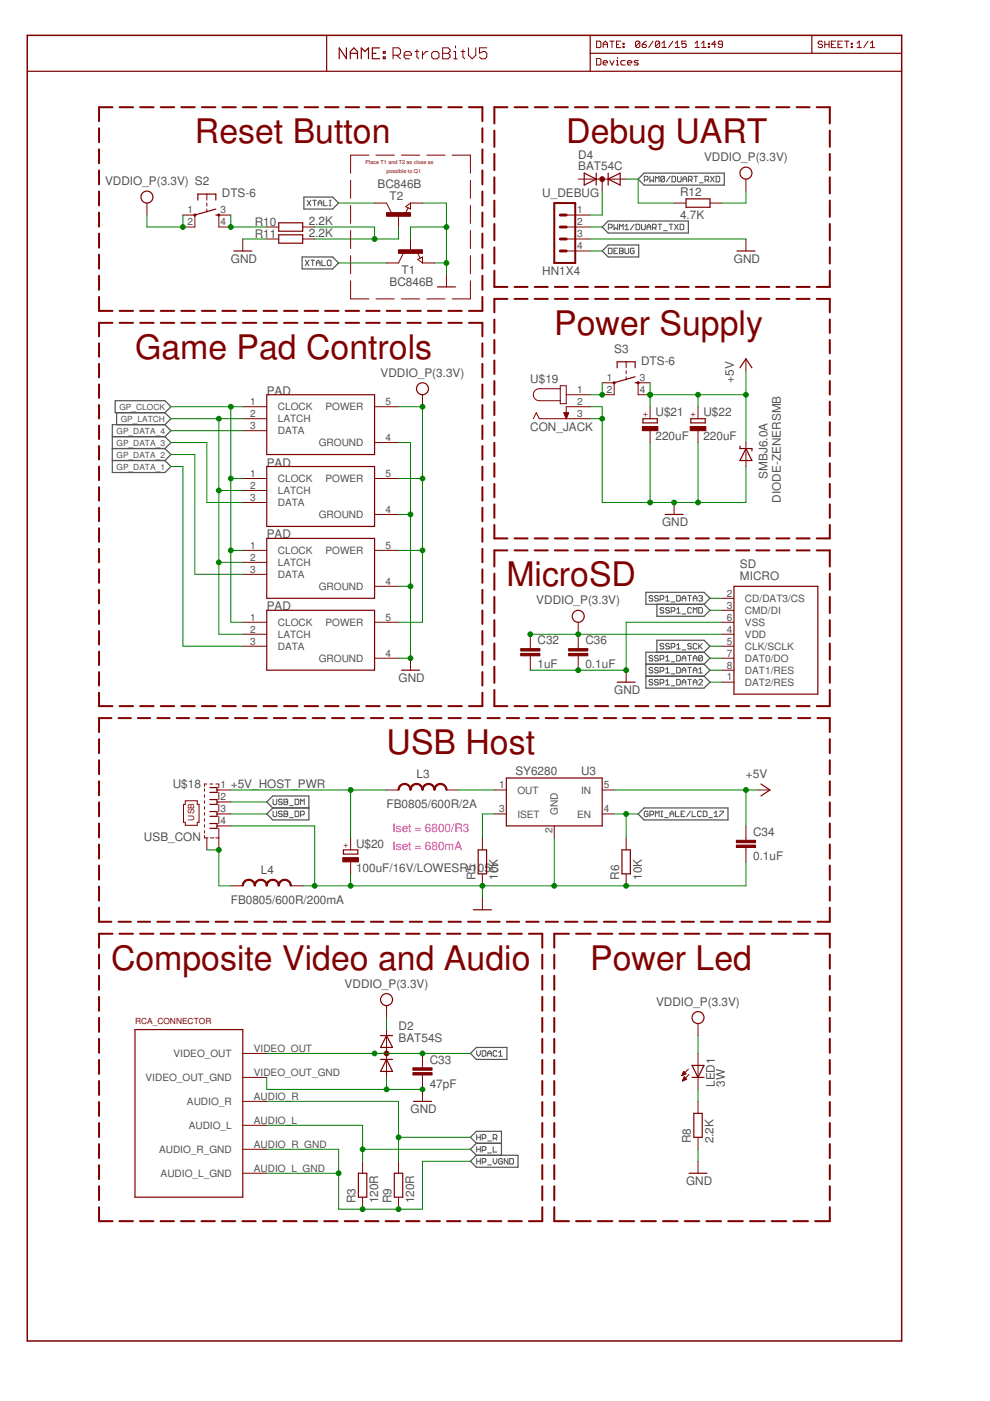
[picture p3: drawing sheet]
<svg xmlns="http://www.w3.org/2000/svg" width="210mm" height="297mm" viewBox="0 0 210 297" stroke-linecap="round" stroke-linejoin="round" font-family="sans-serif">
<g fill="none" stroke="#505050" stroke-width=".25">
<path d="M135.3 38l1.3-1.3h17v2.5h-17zM64.1 54.5h6.4l1.3 1.3-1.3 1.2h-6.4zM64.4 41.8h6.1l1.3 1.3-1.3 1.2h-6.1zM127.7 53.2l1.2-1.3h6.5v2.6h-6.5zM127.7 48.1l1.2-1.2h17v2.5h-17zM23.8 97.6h11.2M23.8 95.1h11.2M23.8 92.6h11.2M24.4 85h10.6l1.2 1.2-1.2 1.3h-10.6zM24.7 87.5v2.5M35 90h-11.2v10.2h11.2l1.2-1.3-1.2-1.3M35 95.1l1.2 1.3-1.2 1.2"/>
<path d="M35 92.6l1.2 1.2-1.2 1.3M35 90l1.2 1.3-1.2 1.3M35 87.5l1.2 1.3-1.2 1.2M136.9 125.6h12.4l1.2 1.3-1.2 1.2h-12.4zM139.3 128.1v2.6h10l1.2-1.3-1.2-1.3M139.3 138.3v-2.6h10l1.2 1.3-1.2 1.3M149.3 138.3h-12.4v7.6h12.4l1.2-1.3-1.2-1.2M149.3 138.3l1.2 1.3-1.2 1.2M136.9 143.4h12.4M136.9 140.8h12.4M149.3 140.8l1.2 1.3-1.2 1.3M56.6 170l1.2-1.2h7.7v5h-7.7l-1.2-1.2 1.2-1.3z"/>
<path d="M57.8 171.3h7.7M136.6 171.3h17.7v2.5h-17.7l-1.3-1.2zM99.7 223.4l1.3-1.3h6.5v2.5h-6.5zM99.7 246.2l1.3-1.3h8.8v2.6h-8.8zM101 242.4l-1.3-1.3 1.3-1.2h5.3v5M101 242.4h5.3M101 242.4l-1.3 1.3 1.3 1.2"/>
</g>
<g fill="none" stroke="#505050" stroke-width=".21">
<path d="M136.6 38.2h.6l.2-.2v-.4l-.2-.2h-.6v1.2M137.8 37.4v1.2l.4-.4 .4 .4v-1.2M139 38.6v-1.2l.3 .4 .4-.4v1.2M140.9 37.6l-.2-.2h-.4l-.2 .2v.8M140.9 37.6v.8l-.2 .2h-.4l-.2-.2M140.9 37.6l-.8 .8M142.1 37.4l-.8 1.2M142.5 37.4h.5l.2 .2v.8l-.2 .2h-.5zM143.6 37.4v1l.2 .2h.4l.2-.2v-1M144.8 38.6v-.8l.4-.4 .4 .4v.8M144.8 38h.8M146 38.2h.6l.1-.2v-.4l-.1-.2h-.6v1.2"/>
<path d="M146.4 38.2l.3 .4M147.2 37.4h.7M147.5 37.4v1.2M148.3 38.8h.8M149.5 38.2h.6l.2-.2v-.4l-.2-.2h-.6v1.2M149.9 38.2l.4 .4M150.6 37.4l.8 1.2M151.4 37.4l-.8 1.2M151.8 37.4h.6l.2 .2v.8l-.2 .2h-.6zM64.7 55.2l.8 1.1M65.1 42.5l.8 1.1M65.5 55.2l-.8 1.1"/>
<path d="M65.9 42.5l-.8 1.1M65.9 55.2h.8M66.3 42.5h.8M66.3 55.2v1.1M66.7 42.5v1.1M67.1 56.3v-.7l.4-.4 .4 .4v.7M67.1 55.8h.8M67.5 43.6v-.7l.4-.4 .3 .4v.7M67.5 43.1h.7M68.2 55.2v1.1h.8M68.6 42.5v1.1h.8M69.4 55.4l.2-.2h.4l.2 .2v.7l-.2 .2h-.4l-.2-.2z"/>
<path d="M69.8 42.5h.4M69.8 43.6h.4M70 42.5v1.1M129 48.3h.6l.2-.2v-.4l-.2-.2h-.6v1.2M129 52.6h.6l.2 .2v.8l-.2 .2h-.6zM130.2 47.5v1.2l.4-.4 .4 .4v-1.2M130.2 53.2h.4M131 52.6h-.8v1.2h.8M131.3 52.6h.6l.2 .2-.2 .4 .2 .4-.2 .2h-.6zM131.3 53.2h.6M131.3 48.7v-1.2l.4 .4 .4-.4v1.2M132.5 52.6v1l.2 .2h.4l.2-.2v-1"/>
<path d="M132.5 47.9l.4-.4v1.2M132.5 48.7h.8M134.5 52.8l-.2-.2h-.4l-.2 .2v.8l.2 .2h.4l.2-.2v-.4h-.4M134.5 47.5l-.8 1.2M134.9 47.5h.5l.2 .2v.8l-.2 .2h-.5zM136 47.5v1l.2 .2h.4l.2-.2v-1M137.2 48.7v-.8l.4-.4 .4 .4v.8M137.2 48.1h.8M138.3 48.3h.6l.2-.2v-.4l-.2-.2h-.6v1.2M138.7 48.3l.4 .4M139.5 47.5h.8M139.9 47.5v1.2"/>
<path d="M140.7 48.9h.8M141.9 47.5h.7M142.3 47.5v1.2M143 47.5l.8 1.2M143.8 47.5l-.8 1.2M144.2 47.5h.6l.2 .2v.8l-.2 .2h-.6zM138.4 126.5l-.2-.2h-.4l-.2 .4 .2 .2h.4l.2 .4-.2 .1h-.4l-.2-.1M138.4 139.2l-.2-.2h-.4l-.2 .4 .2 .2h.4l.2 .4-.2 .1h-.4l-.2-.1M139.6 126.5l-.2-.2h-.4l-.2 .4 .2 .2h.4l.2 .4-.2 .1h-.4l-.2-.1M139.6 139.2l-.2-.2h-.4l-.2 .4 .2 .2h.4l.2 .4-.2 .1h-.4l-.2-.1M140 127h.5l.2-.1v-.4l-.2-.2h-.5v1.1M140 139.7h.5l.2-.1v-.4l-.2-.2h-.5v1.1"/>
<path d="M140.7 129l-.2-.2h-.3l-.2 .2 .2 .4h.3l.2 .2-.2 .4h-.3l-.2-.2M140.7 136.6l-.2-.2h-.3l-.2 .2 .2 .4h.3l.2 .2-.2 .4h-.3l-.2-.2M141.1 126.7l.4-.4v1.1M141.1 139.4l.4-.4v1.1M141.1 127.4h.8M141.9 129l-.2-.2h-.4l-.2 .4 .2 .2h.4l.2 .4-.2 .2h-.4l-.2-.2M141.9 136.6l-.2-.2h-.4l-.2 .4 .2 .2h.4l.2 .4-.2 .2h-.4l-.2-.2M142.3 129.6h.6l.2-.2v-.4l-.2-.2h-.6v1.2M142.3 137.2h.6l.2-.2v-.4l-.2-.2h-.6v1.2M142.3 127.6h.8M143.5 126.3h.6l.2 .2v.8l-.2 .1h-.6zM143.5 139h.6l.2 .2v.8l-.2 .1h-.6z"/>
<path d="M143.5 130h.8M143.5 129.2l.4-.4v1.2M143.5 136.8l.4-.4v1.2M143.5 137.6h.8M144.6 127.4v-.7l.4-.4 .4 .4v.7M144.6 139.6h.8M144.6 130.2h.8M144.6 137.8h.8M144.6 126.9h.8M145.8 139h.8M145.8 126.3h.8M146.2 126.3v1.1"/>
<path d="M146.2 139v1.1M146.6 136.6l-.2-.2h-.4l-.2 .2 .2 .4h.4l.2 .2-.2 .4h-.4l-.2-.2M146.6 129l-.2-.2h-.4l-.2 .2v.8l.2 .2h.4l.2-.2M147 127.4v-.7l.4-.4 .4 .4v.7M147 130v-1.2l.4 .4 .4-.4v1.2M147 139.6h.8M147 126.9h.8M147.8 136.6l-.2-.2h-.4l-.2 .2v.8l.2 .2h.4l.2-.2M148.1 126.5l.2-.2h.4l.2 .2-.2 .4M148.1 128.8h.6l.2 .2v.8l-.2 .2h-.6zM148.1 136.4v1.2M148.3 137l.6 .6"/>
<path d="M148.5 126.9h.2M148.7 126.9l.2 .1-.2 .4h-.4l-.2-.1M148.9 139.2v.8l-.2 .1h-.4l-.2-.1M148.9 139.2l-.2-.2h-.4l-.2 .2v.8M148.9 139.2l-.8 .8M148.9 136.4l-.8 .8M138.4 144.3l-.2-.3h-.4l-.2 .3 .2 .3h.4l.2 .2-.2 .4h-.4l-.2-.2M138.4 141.7l-.2-.2h-.4l-.2 .4 .2 .2h.4l.2 .4-.2 .2h-.4l-.2-.2M139.6 144.3l-.2-.3h-.4l-.2 .3 .2 .3h.4l.2 .2-.2 .4h-.4l-.2-.2M139.6 141.7l-.2-.2h-.4l-.2 .4 .2 .2h.4l.2 .4-.2 .2h-.4l-.2-.2M140 144.8h.5l.2-.2v-.3l-.2-.3h-.5v1.2M140 142.3h.5l.2-.2v-.4l-.2-.2h-.5v1.2"/>
<path d="M141.1 145.2h.8M141.1 144.4l.4-.4v1.2M141.1 141.9l.4-.4v1.2M141.1 142.7h.8M141.1 140.1h.8M142.3 145.4h.8M142.3 142.9h.8M142.3 140.3h.8M143.5 144h.6l.2 .3v.7l-.2 .2h-.6zM143.5 141.5h.6l.2 .2v.8l-.2 .2h-.6zM144.6 144.6h.8M144.6 140.1v-.7l.4-.4 .4 .4v.7"/>
<path d="M144.6 142.7v-.8l.4-.4 .4 .4v.8M144.6 145.2v-.8l.4-.4 .4 .4v.8M144.6 142.1h.8M145.8 144h.8M145.8 141.5h.8M146.2 141.5v1.2M146.2 144v1.2M147 144.6h.8M147 140.1v-.7l.4-.4 .4 .4v.7M147 142.7v-.8l.4-.4 .4 .4v.8M147 145.2v-.8l.4-.4 .4 .4v.8M147 142.1h.8"/>
<path d="M148.1 144.3l.2-.3h.4l.2 .3v.1l-.8 .8h.8M148.1 142.7h.8M148.1 141.9l.4-.4v1.2M57.9 169.4v1l.2 .2h.4l.2-.2v-1M57.9 172v1l.2 .1h.4l.2-.1v-1M59.8 172.2l-.2-.2h-.4l-.1 .2v.2l.1 .2h.4l.2 .4-.2 .1h-.4l-.1-.1M59.8 169.6l-.2-.2h-.4l-.1 .2v.2l.1 .2h.4l.2 .4-.2 .2h-.4l-.1-.2M60.2 172h.6l.2 .2-.2 .4 .2 .4-.2 .1h-.6zM60.2 172.6h.6M60.2 169.4h.6l.2 .2-.2 .4 .2 .4-.2 .2h-.6zM60.2 170h.6M61.4 173.4h.8"/>
<path d="M61.4 170.8h.8M62.6 172h.5l.3 .2v.8l-.3 .1h-.5zM62.6 169.4h.5l.3 .2v.8l-.3 .2h-.5zM63.7 172.8h.6l.2-.2v-.4l-.2-.2h-.6v1.1M63.7 170.6v-1.2l.4 .4 .4-.4v1.2M137.4 172.2l-.2-.2h-.4l-.2 .2v.8l.2 .1h.4l.2-.1v-.4h-.4M137.8 172.8h.6l.2-.2v-.4l-.2-.2h-.6v1.1M139 173.1v-1.1l.3 .4 .4-.4v1.1M140.1 173.1h.4M140.1 172h.4M140.3 172v1.1M140.9 173.4h.8"/>
<path d="M142.1 172.6h.8M142.1 173.1v-.7l.4-.4 .4 .4v.7M143.2 172v1.1h.8M144.4 172.6h.4M145.2 172h-.8v1.1h.8M146.4 172l-.8 1.1M146.7 172v1.1h.8M148.7 172.2l-.2-.2h-.4l-.2 .2v.8l.2 .1h.4l.2-.1M149.1 172h.6l.2 .2v.8l-.2 .1h-.6zM150.3 173.4h.7M151.4 173.1h.8M151.4 172.4l.4-.4v1.1"/>
<path d="M152.6 172h.8v.2l-.8 .8v.1M101.1 222.8v.8l.4 .3 .3-.3v-.8M102.2 222.8h.6l.2 .2v.8l-.2 .1h-.6zM103.4 223.9v-.7l.4-.4 .4 .4v.7M103.4 223.4h.8M105.3 223l-.1-.2h-.4l-.2 .2v.8l.2 .1h.4l.1-.1M105.7 223.9h.8M105.7 223.2l.4-.4v1.1M101.1 240.6v1.1M101.1 243.1v1.2M101.1 245.6v1.2M101.1 246.2h.7"/>
<path d="M101.1 241.1h.7M101.1 243.7h.7M101.8 240.6v1.1M101.8 243.1v1.2M101.8 245.6v1.2M102.2 241.3h.6l.2-.2v-.4l-.2-.1h-.6v1.1M102.2 243.9h.6l.2-.2v-.4l-.2-.2h-.6v1.2M102.2 246.4h.6l.2-.2v-.4l-.2-.2h-.6v1.2M103.4 247h.8M103.4 241.9h.8M103.4 244.5h.8M104.6 241.3h.6l.1-.2v-.4l-.1-.1h-.6v1.1"/>
<path d="M104.6 243.1v1.2h.7M104.6 245.6v.8l.4 .4 .3-.4v-.8M105 241.3l.3 .4M106.5 245.8l-.2-.2h-.4l-.2 .2v.8l.2 .2h.4l.2-.2v-.4h-.4M107.7 245.6v1.2l-.8-1.2v1.2M108.1 245.6h.6l.2 .2v.8l-.2 .2h-.6z"/>
</g>
<g fill="none" stroke="#800000" stroke-width=".21">
<path d="M83.3 11.7h1.2l.4-.4v-.8l-.4-.4h-1.2v2.4M84.1 11.7l.8 .8M85.7 11.7h1.5v-.4l-.4-.4h-.7l-.4 .4v.8l.4 .4h.7M88 10.9h.8M88.4 10.5v1.6l.4 .4M89.6 10.9v1.6M90.7 10.9h-.4l-.7 .8M91.5 11.3l.4-.4h.8l.4 .4v.8l-.4 .4h-.8l-.4-.4zM93.9 10.1h1.1l.4 .4v.4l-.4 .4 .4 .4v.4l-.4 .4h-1.1zM93.9 11.3h1.1M96.2 12.5h.8M96.2 10.9h.4v1.6"/>
<path d="M96.6 9.7v.4M97.7 10.9h.8M98.1 10.5v1.6l.4 .4M99.3 10.1v1.6l.8 .8 .8-.8v-1.6M103.2 10.1h-1.5v1.2l.7-.4h.4l.4 .4v.8l-.4 .4h-.8l-.3-.4M126.5 8.7h.7l.2 .3v.9l-.2 .2h-.7zM126.5 12.4h.7l.2 .2v.9l-.2 .3h-.7zM127.9 10.1v-.9l.5-.5 .4 .5v.9M127.9 13.3h.9l-.2-.5h-.5l-.2 .3v.4l.2 .3h.5M127.9 9.4h.9M129.3 8.7h.9M129.3 12.8l.5 1 .4-1"/>
<path d="M129.8 8.7v1.4M130.7 9.4h.4M130.7 13.8h.4M130.7 12.8h.2v1M130.9 12.2v.2M131.6 8.7h-.9v1.4h.9M132.1 9.9h.2v.2h-.2zM132.1 9.2h.2v.2h-.2zM132.5 12.8h-.6l-.3 .3v.4l.3 .3h.6M133 13.3h.9l-.2-.5h-.4l-.3 .3v.4l.3 .3h.4M135.4 12.8h-.7l-.3 .3 .3 .2h.4l.3 .2-.3 .3h-.7M135.7 9v.8l-.3 .3h-.4l-.3-.3"/>
<path d="M135.7 9l-.3-.3h-.4l-.3 .3v.8M135.7 9l-1 .8M136.2 9.4h.6l.3 .4-.3 .3h-.4l-.2-.3zM137.1 8.7l-.9 .7M138.5 8.7l-.9 1.4M139.9 9v.8l-.3 .3h-.4l-.2-.3M139.9 9l-.3-.3h-.4l-.2 .3v.8M139.9 9l-.9 .8M140.4 10.1h.9M140.4 9.2l.4-.5v1.4M142.7 8.7l-.9 1.4M143.2 10.1h.9"/>
<path d="M143.2 9.2l.4-.5v1.4M145.5 8.7h-.9v.7l.4-.2 .5 .2v.4l-.3 .3h-.4l-.2-.3M147.4 10.1h.9M147.4 9.2l.4-.5v1.4M148.8 10.1h.9M148.8 9.2l.4-.5v1.4M150.2 9.8h.2v.3h-.2zM150.2 9.2h.2v.2h-.2zM151.8 9.4h-.9l.7-.7v1.4M153.2 9.4h-.7l-.2-.2 .2-.5h.5l.2 .3v.8l-.2 .3h-.5l-.2-.3M174.4 9l-.2-.3h-.5l-.2 .3 .2 .4h.5l.2 .2-.2 .5h-.5l-.2-.2M174.9 9.4h.9"/>
<path d="M174.9 8.7v1.4M175.8 8.7v1.4M176.3 9.4h.4M177.2 8.7h-.9v1.4h.9M177.7 9.4h.4M178.6 8.7h-.9v1.4h.9M179.1 8.7h.9M179.5 8.7v1.4M180.5 9.9h.2v.2h-.2zM180.5 9.2h.2v.2h-.2zM181.7 10.1h.9M181.7 9.2l.5-.5v1.4"/>
<path d="M184 8.7l-.9 1.4M184.5 10.1h.9M184.5 9.2l.5-.5v1.4M74.3 38.2v3.9M78.2 32.9h-3.9v3.8M79.7 32.9h3.9M85.1 32.9h3.9M90.5 32.9h3.9M95.9 32.9h3.8v3.8M99.7 38.2v3.9M122.6 38h10.2M127.7 38v2.5"/>
<path d="M158.2 38v2.5M31.2 43.1v2.5M38.8 45.6h2.5v2.5h-2.5M43.9 41.1v1.3M43.9 43.1v.6M43.9 44.3v.7M48.9 45.6h-2.5v2.5h2.5M51.5 50.7v2.5M56.6 48.1h2.5M56.6 50.7h2.5M64.2 48.1h2.5M64.2 50.7h2.5"/>
<path d="M74.3 59.5v3.9h3.9M74.3 43.6v3.8M74.3 48.9v3.8M74.3 54.2v3.8M79.4 43.1h2.6l1 2M84.5 45.6v2.5M85.5 53.7l-1 2.1h-2.5M86 43.8l1-.7v1.2zM86.6 44l-.7 1.3M87 50.7v2.5M87 43.1h2.6M88.5 53.5l.6 1.3"/>
<path d="M88.6 55l1-.5v1.3zM89.6 55.8h2.5M94.7 58.3v2.5M99.7 59.5v3.9h-3.8M99.7 43.6v3.8M99.7 48.9v3.8M99.7 54.2v3.8M120.1 45.6h5M120.1 48.1h5M120.1 50.7h5M120.1 53.2h5M142.9 43.1h2.6"/>
<path d="M150.5 43.1h2.6M158.2 50.7v2.5M79.7 63.4h3.9M85.1 63.4h3.9M90.5 63.4h3.9M132.8 76.7v1.3M132.8 78.6v.6M132.8 79.9v.6M158.2 76.1v2.5M51.5 91.3h5.1M51.5 88.8h5.1M51.5 86.2h5.1"/>
<path d="M79.4 93.8h5.1M79.4 86.2h5.1M89.6 83.7v2.5M113.1 88.8l.6-1.3 .6 1.3h10.8M118.8 82.4h-4.5a1.27 1.27 0 0 0-1.2 1.3 1.27 1.27 0 0 0 1.2 1.3h4.5M118.8 81.8h1.3v3.8h-1.3zM119.5 87.5h1.1l-.5 1.3zM119.6 87.6h.9M119.6 87.7h.9M119.7 87.8h.7M119.7 87.9h.7M119.8 88.1h.6"/>
<path d="M119.8 88.2h.5M119.9 88.3h.3M119.9 88.4h.3M120 88.5h.1M120 88.6h.1M120.1 83.7h5M125.1 86.2h-5v2.6M127.7 81.2h2.5v2.5h-2.5M137.8 81.2h-2.5v2.5h2.5M137.8 86.2v2.6M137.8 91.3v2.5M148 86.2v2.6"/>
<path d="M148 91.3v2.5M158.2 93.8v5.1M51.5 106.5h5.1M51.5 104h5.1M51.5 101.5h5.1M51.5 119.2h5.1M51.5 116.7h5.1M79.4 109.1h5.1M79.4 101.5h5.1M79.4 116.7h5.1M142.9 106.5v2.6M51.5 131.9h5.1"/>
<path d="M51.5 134.5h5.1M51.5 137h5.1M51.5 121.8h5.1M79.4 131.9h5.1M79.4 139.6h5.1M79.4 124.3h5.1M87 139.6v2.5M112.4 134.5v3M112.4 139v3.1M122.6 131.9v5.6M122.6 139v3.1M153.1 126.9h2.5"/>
<path d="M153.1 129.4h2.5M153.1 131.9h2.5M153.1 134.5h2.5M153.1 137h2.5M153.1 139.6h2.5M132.8 142.1v2.5M153.1 142.1h2.5M153.1 144.6h2.5M39.3 169.8h2.5v.7h.4v3.8h-.4v.7h-2.5v-.7h-.4v-3.8h.4zM43.3 177.1v.6h.8M43.3 167.2v.5M43.3 168.5v.5"/>
<path d="M43.3 169.8v.5M43.3 171v.6M43.3 172.3v.5M43.3 173.6v.5M43.3 174.9v.5M43.3 176.1v.5M43.9 177.7v2.5M43.9 166.2h-.6v.5M44.5 166.2h.6M44.6 177.7h.8M45.8 166.2h.6v.8M45.8 177.7h.6"/>
<path d="M46 167.5h2.9M46 172.6h2.9M46 175.1h2.9M46 170h2.9M46.4 168v1.5M46.4 170.5v1.6M46.4 173.1v1.5M46.4 175.6v4.6M74.3 177.7v2.5M82 167.5h2.5M94.7 167.5h2.5M102.3 177.7v2.5"/>
<path d="M104.8 167.5h2.6M104.8 172.6h2.6M117.5 175.1v2.6M127.7 167.5h2.5M127.7 172.6h2.5M132.8 177.7v2.5M158.2 175.1v3.1M158.2 179.7v3M160.7 167.5h2.5M48.9 187.8h2.6M61.6 187.8h2.6M74.3 182.7v2.6"/>
<path d="M102.3 185.3v2.5M102.3 190.4v2.5M132.8 185.3v2.5M82 213.2v2.6M82 218.3v10.1M148 217v2.6M51.5 223.4h5.1M51.5 228.4h5.1M51.5 233.5h5.1M51.5 238.6h5.1M79.4 223.4h2.6M89.6 223.4v3"/>
<path d="M89.6 227.9v5.6M144.6 228h.2M144.7 227.9h.3M144.7 229.2h.1M144.7 227.7h.6M144.8 227.6h.6M144.8 229.1h.2M144.8 227.5h.5M144.8 228.9h.5M144.9 227.4h.3M144.9 228.8h.7M144.9 227.2h.1"/>
<path d="M144.9 228.7h.6M144.9 227.2l.6 .5-.9 .3zM145 228.6h.4M145 228.5h.2M145.1 228.3h.1M145.6 228.8l-.5-.5-.4 .9M145.6 228.8l-.9 .4M146 226.7l-1.4 1.3M146.1 227.8l-1.4 1.4M148 223.4v7.6M148 233.5v2.6M51.5 243.7h5.1"/>
<path d="M51.5 248.8h5.1M76.9 246.2v2.6M76.9 253.8v2.6M84.5 246.2v2.6M84.5 253.8v2.6M148 241.1v2.6M148 246.2v2.6"/>
</g>
<g fill="none" stroke="#800000" stroke-width=".42">
<path d="M21 27.2v3M21 31.7v2.9M21 36.1v3M23.9 22.7h-2.9v3M25.4 22.7h2.8M29.7 22.7h2.9M34.1 22.7h2.8M38.4 22.7h2.9M42.8 22.7h2.9M47.1 22.7h2.9M51.5 22.7h2.9M55.9 22.7h2.8"/>
<path d="M60.2 22.7h2.9M64.6 22.7h2.8M68.9 22.7h2.9M73.3 22.7h2.8M77.6 22.7h2.9M82 22.7h2.9M86.4 22.7h2.8M90.7 22.7h2.9M95.1 22.7h2.8M99.4 22.7h2.9v3M102.3 27.2v3M102.3 31.7v2.9"/>
<path d="M102.3 36.1v3M104.8 27.7v3.4M104.8 32.6v3.5M104.8 37.6v3.4M107.6 22.7h-2.8v3.5M109.1 22.7h2.8M113.4 22.7h2.7M117.6 22.7h2.8M121.9 22.7h2.8M126.2 22.7h2.7M130.5 22.7h2.7M134.7 22.7h2.8"/>
<path d="M139 22.7h2.8M143.3 22.7h2.7M147.5 22.7h2.8M151.8 22.7h2.8M156.1 22.7h2.8M160.4 22.7h2.7M164.6 22.7h2.8M168.9 22.7h2.8M173.2 22.7h2.7v3.5M175.9 27.7v3.4M175.9 32.6v3.5M175.9 37.6v3.4"/>
<path d="M21 40.6v3M21 45.1v2.9M21 49.5v3M21 54v3M21 58.5v2.9M102.3 40.6v3M102.3 45.1v2.9M102.3 49.5v3M102.3 54v3M102.3 58.5v2.9M104.8 42.5v3.5M104.8 47.5v3.4"/>
<path d="M104.8 52.4v3.5M104.8 57.4v3.4h2.8M117.5 43.1h4.5v12.7h-4.5zM175.9 42.5v3.5M175.9 47.5v3.4M175.9 52.4v3.5M175.9 57.4v3.4h-2.7M21 62.9v3h2.9M21 72.8v2.8M21 77.2v2.8M23.9 68.5h-2.9v2.8M25.4 65.9h2.8"/>
<path d="M25.4 68.5h2.8M29.7 65.9h2.9M29.7 68.5h2.9M34.1 65.9h2.8M34.1 68.5h2.8M38.4 65.9h2.9M38.4 68.5h2.9M42.8 65.9h2.9M42.8 68.5h2.9M47.1 65.9h2.9M47.1 68.5h2.9M51.5 65.9h2.9"/>
<path d="M51.5 68.5h2.9M55.9 65.9h2.8M55.9 68.5h2.8M60.2 65.9h2.9M60.2 68.5h2.9M64.6 65.9h2.8M64.6 68.5h2.8M68.9 65.9h2.9M68.9 68.5h2.9M73.3 65.9h2.8M73.3 68.5h2.8M77.6 65.9h2.9"/>
<path d="M77.6 68.5h2.9M82 65.9h2.9M82 68.5h2.9M86.4 65.9h2.8M86.4 68.5h2.8M90.7 65.9h2.9M90.7 68.5h2.9M95.1 65.9h2.8M95.1 68.5h2.8M99.4 68.5h2.9v2.8M102.3 62.9v3h-2.9M102.3 72.8v2.8"/>
<path d="M102.3 77.2v2.8M104.8 67.7v2.9M104.8 72.1v2.8M104.8 76.4v2.9M107.6 63.4h-2.8v2.8M109.1 63.4h2.8M109.1 60.8h2.8M113.4 63.4h2.7M113.4 60.8h2.7M117.6 63.4h2.8M117.6 60.8h2.8M121.9 63.4h2.8"/>
<path d="M121.9 60.8h2.8M126.2 63.4h2.7M126.2 60.8h2.7M130.5 63.4h2.7M130.5 60.8h2.7M134.7 63.4h2.8M134.7 60.8h2.8M139 63.4h2.8M139 60.8h2.8M143.3 63.4h2.7M143.3 60.8h2.7M147.5 63.4h2.8"/>
<path d="M147.5 60.8h2.8M151.8 63.4h2.8M151.8 60.8h2.8M156.1 63.4h2.8M156.1 60.8h2.8M160.4 63.4h2.7M160.4 60.8h2.7M164.6 63.4h2.8M164.6 60.8h2.8M168.9 63.4h2.8M168.9 60.8h2.8M173.2 63.4h2.7v2.8"/>
<path d="M175.9 67.7v2.9M175.9 72.1v2.8M175.9 76.4v2.9M21 81.5v2.9M21 85.9v2.8M21 90.2v2.9M21 94.6v2.8M21 98.9v2.9M102.3 81.5v2.9M102.3 85.9v2.8M102.3 90.2v2.9M102.3 94.6v2.8"/>
<path d="M102.3 98.9v2.9M104.8 80.8v2.9M104.8 85.2v2.8M104.8 89.5v2.9M104.8 93.9v2.8M104.8 98.2v2.9M175.9 80.8v2.9M175.9 85.2v2.8M175.9 89.5v2.9M175.9 93.9v2.8M175.9 98.2v2.9M21 103.3v2.9"/>
<path d="M21 107.7v2.8M21 112v2.9M21 116.4v2.8M102.3 103.3v2.9M102.3 107.7v2.8M102.3 112v2.9M102.3 116.4v2.8M104.8 111.3v2.9h2.8M104.8 102.6v2.9M104.8 106.9v2.9M107.6 116.7h-2.8v3.4M109.1 114.2h2.8"/>
<path d="M109.1 116.7h2.8M113.4 114.2h2.7M113.4 116.7h2.7M117.6 114.2h2.8M117.6 116.7h2.8M121.9 114.2h2.8M121.9 116.7h2.8M126.2 114.2h2.7M126.2 116.7h2.7M130.5 114.2h2.7M130.5 116.7h2.7M134.7 114.2h2.8"/>
<path d="M134.7 116.7h2.8M139 114.2h2.8M139 116.7h2.8M143.3 114.2h2.7M143.3 116.7h2.7M147.5 114.2h2.8M147.5 116.7h2.8M151.8 114.2h2.8M151.8 116.7h2.8M156.1 114.2h2.8M156.1 116.7h2.8M160.4 114.2h2.7"/>
<path d="M160.4 116.7h2.7M164.6 114.2h2.8M164.6 116.7h2.8M168.9 114.2h2.8M168.9 116.7h2.8M173.2 116.7h2.7v3.4M175.9 111.3v2.9h-2.7M175.9 102.6v2.9M175.9 106.9v2.9M21 120.7v2.9M21 125.1v2.8M21 129.4v2.9"/>
<path d="M21 133.8v2.9M21 138.2v2.8M102.3 120.7v2.9M102.3 125.1v2.8M102.3 129.4v2.9M102.3 133.8v2.9M102.3 138.2v2.8M104.8 121.6v3.5M104.8 126.6v3.4M104.8 131.5v3.4M104.8 136.4v3.4M175.9 121.6v3.5"/>
<path d="M175.9 126.6v3.4M175.9 131.5v3.4M175.9 136.4v3.4M21 142.5v2.9M21 146.9v2.8h2.9M21 156.7v3M23.6 152.3h-2.6v2.9M25.1 152.3h2.6M25.4 149.7h2.8M29.2 152.3h2.7M29.7 149.7h2.9M33.4 152.3h2.6"/>
<path d="M34.1 149.7h2.8M37.5 152.3h2.6M38.4 149.7h2.9M41.6 152.3h2.6M42.8 149.7h2.9M45.7 152.3h2.6M47.1 149.7h2.9M49.8 152.3h2.6M51.5 149.7h2.9M53.9 152.3h2.7M55.9 149.7h2.8M58.1 152.3h2.6"/>
<path d="M60.2 149.7h2.9M62.2 152.3h2.6M64.6 149.7h2.8M66.3 152.3h2.6M68.9 149.7h2.9M70.4 152.3h2.6M73.3 149.7h2.8M74.5 152.3h2.6M77.6 149.7h2.9M78.6 152.3h2.7M82 149.7h2.9M82.8 152.3h2.6"/>
<path d="M86.4 149.7h2.8M86.9 152.3h2.6M90.7 149.7h2.9M91 152.3h2.6M95.1 149.7h2.8M95.1 152.3h2.6M99.2 152.3h2.6M102.3 142.5v2.9M102.3 146.9v2.8h-2.9M103.3 152.3h2.7M104.8 146.3v3.4h2.8M104.8 141.4v3.4"/>
<path d="M107.5 152.3h2.6M109.1 149.7h2.8M111.6 152.3h2.6M113.4 149.7h2.7M115.7 152.3h2.6M117.6 149.7h2.8M119.8 152.3h2.6M121.9 149.7h2.8M123.9 152.3h2.6M126.2 149.7h2.7M128 152.3h2.7M130.5 149.7h2.7"/>
<path d="M132.1 152.3h2.7M134.7 149.7h2.8M136.3 152.3h2.6M139 149.7h2.8M140.4 152.3h2.6M143.3 149.7h2.7M144.5 152.3h2.6M147.5 149.7h2.8M148.6 152.3h2.6M151.8 149.7h2.8M152.7 152.3h2.6M156.1 149.7h2.8"/>
<path d="M156.8 152.3h2.7M160.4 149.7h2.7M161 152.3h2.6M164.6 149.7h2.8M165.1 152.3h2.6M168.9 149.7h2.8M169.2 152.3h2.6M173.3 152.3h2.6v2.9M175.9 146.3v3.4h-2.7M175.9 141.4v3.4M175.9 156.7v3M21 161.2v2.9"/>
<path d="M21 165.7v2.9M21 170.1v3M21 174.6v2.9M21 179v3M175.9 161.2v2.9M175.9 165.7v2.9M175.9 170.1v3M175.9 174.6v2.9M175.9 179v3M21 183.5v3M21 188v3M21 192.4v3h2.6"/>
<path d="M23.9 198h-2.9v2.9M25.1 195.4h2.6M25.3 198h2.9M29.2 195.4h2.7M29.7 198h2.8M33.4 195.4h2.6M34 198h2.9M37.5 195.4h2.6M38.4 198h2.8M41.6 195.4h2.6M42.7 198h2.9M45.7 195.4h2.6"/>
<path d="M47.1 198h2.8M49.8 195.4h2.6M51.4 198h2.8M53.9 195.4h2.7M55.7 198h2.9M58.1 195.4h2.6M60.1 198h2.8M62.2 195.4h2.6M64.4 198h2.8M66.3 195.4h2.6M68.7 198h2.9M70.4 195.4h2.6"/>
<path d="M73.1 198h2.8M74.5 195.4h2.6M77.4 198h2.9M78.6 195.4h2.7M81.8 198h2.8M82.8 195.4h2.6M86.1 198h2.8M86.9 195.4h2.6M90.4 198h2.9M91 195.4h2.6M94.8 198h2.8M95.1 195.4h2.6"/>
<path d="M99.1 198h2.9M99.2 195.4h2.6M103.3 195.4h2.7M103.5 198h2.8M107.5 195.4h2.6M107.8 198h2.8M111.6 195.4h2.6M112.1 198h2.9v2.9M115.7 195.4h2.6M119.8 195.4h2.6M120.6 198h-3.1v2.9M122.1 198h3.1"/>
<path d="M123.9 195.4h2.6M126.7 198h3.1M128 195.4h2.7M131.3 198h3.2M132.1 195.4h2.7M136 198h3.1M136.3 195.4h2.6M140.4 195.4h2.6M140.6 198h3.1M144.5 195.4h2.6M145.2 198h3.1M148.6 195.4h2.6"/>
<path d="M149.8 198h3.1M152.7 195.4h2.6M154.4 198h3.1M156.8 195.4h2.7M159 198h3.1M161 195.4h2.6M163.6 198h3.1M165.1 195.4h2.6M168.2 198h3.1M169.2 195.4h2.6M172.8 198h3.1v2.9M175.9 183.5v3"/>
<path d="M175.9 188v3M175.9 192.4v3h-2.6M21 202.4v3M21 206.9v2.9M21 211.3v3M21 215.8v3M115 202.4v3M115 206.9v2.9M115 211.3v3M115 215.8v3M117.5 202.4v3M117.5 206.9v2.9"/>
<path d="M117.5 211.3v3M117.5 215.8v3M175.9 202.4v3M175.9 206.9v2.9M175.9 211.3v3M175.9 215.8v3M21 220.3v2.9M21 224.7v3M21 229.2v3M21 233.7v2.9M21 238.1v3M115 220.3v2.9"/>
<path d="M115 224.7v3M115 229.2v3M115 233.7v2.9M115 238.1v3M117.5 220.3v2.9M117.5 224.7v3M117.5 229.2v3M117.5 233.7v2.9M117.5 238.1v3M175.9 220.3v2.9M175.9 224.7v3M175.9 229.2v3"/>
<path d="M175.9 233.7v2.9M175.9 238.1v3M21 242.6v2.9M21 247v3M21 251.5v2.9M21 255.9v3h2.9M25.3 258.9h2.9M29.7 258.9h2.8M34 258.9h2.9M38.4 258.9h2.8M42.7 258.9h2.9M47.1 258.9h2.8"/>
<path d="M51.4 258.9h2.8M55.7 258.9h2.9M60.1 258.9h2.8M64.4 258.9h2.8M68.7 258.9h2.9M73.1 258.9h2.8M77.4 258.9h2.9M81.8 258.9h2.8M86.1 258.9h2.8M90.4 258.9h2.9M94.8 258.9h2.8M99.1 258.9h2.9"/>
<path d="M103.5 258.9h2.8M107.8 258.9h2.8M115 242.6v2.9M115 247v3M115 251.5v2.9M115 255.9v3h-2.9M117.5 255.9v3h3.1M117.5 242.6v2.9M117.5 247v3M117.5 251.5v2.9M122.1 258.9h3.1M126.7 258.9h3.1"/>
<path d="M131.3 258.9h3.2M136 258.9h3.1M140.6 258.9h3.1M145.2 258.9h3.1M149.8 258.9h3.1M154.4 258.9h3.1M159 258.9h3.1M163.6 258.9h3.1M168.2 258.9h3.1M175.9 242.6v2.9M175.9 247v3M175.9 251.5v2.9"/>
<path d="M175.9 255.9v3h-3.1"/>
<circle cx="41.3" cy="45.6" r=".13"/>
<circle cx="46.4" cy="45.6" r=".13"/>
<circle cx="130.2" cy="81.2" r=".13"/>
<circle cx="135.3" cy="81.2" r=".13"/>
</g>
<g fill="none" stroke="#800000" stroke-width=".25">
<path d="M5.8 15.1h185.4M69.3 7.5v7.6M73.4 10.2v2.2l-1.5-2.2v2.2M74.3 11.3h1.5M74.3 12.4v-1.5l.7-.7 .8 .7v1.5M76.6 12.4v-2.2l.8 .7 .7-.7v2.2M79 11.3h.7M80.5 10.2h-1.5v2.2h1.5M81.3 10.9h.4v.4h-.4zM81.3 12.1h.4v.3h-.4zM125.1 11.3h66.1M125.1 7.5v7.6"/>
<path d="M172.1 7.5v3.8M123.9 36.7l2.5 1.3-2.5 1.2zM126.4 36.7v2.5M128.9 38l2.6-1.3v2.5zM128.9 36.7v2.5M42 42.4v-1.3h3.8v1.3M45.8 45.6h.6M45.8 44.3l-4.5 1.3M49.6 53.2h3.8M59.1 47.2h5.1v1.8h-5.1zM59.1 49.8h5.1v1.8h-5.1zM145.5 42.2h5v1.7h-5z"/>
<path d="M156.3 53.2h3.8M92.8 60.8h3.8M130.9 78v-1.3h3.8v1.3M134.7 79.9l-4.5 1.3M156.9 78l1.3-1.9 1.2 1.9M56.6 83.7h22.8v12.7h-22.8zM56.6 98.9h22.8v12.7h-22.8zM134.7 81.2h.6M136.3 88.8h3.1v.9h-3.1zM146.5 88.8h3v.9h-3zM156.9 94.6v.5h2.5v.5M158.2 95.1l1.2 2.5h-2.5z"/>
<path d="M56.6 114.2h22.8v12.7h-22.8zM141 109.1h3.8M56.6 129.4h22.8v12.7h-22.8zM155.6 124.3h17.8v22.9h-17.8zM85.1 142.1h3.8M130.9 144.6h3.8M44.5 167h1.5v1h-1.5M44.5 169.5h1.5v1h-1.5M44.5 172.1h1.5v1h-1.5M44.5 174.6h1.5v1h-1.5M107.4 165h20.3v10.1h-20.3zM161.3 166.2l1.9 1.3-1.9 1.3"/>
<path d="M72.8 180.2h3.1v.9h-3.1zM100.4 192.9h3.8M101.4 180.2h1.8v5.1h-1.8zM131.9 180.2h1.7v5.1h-1.7zM28.6 218.3h22.9v35.5h-22.9zM80.7 219.6h2.5M82 219.6l1.2 2.5h-2.5zM80.7 224.6h2.5M82 224.6l1.2 2.6h-2.5zM87.7 233.5h3.8M146.7 225.9h2.6l-1.3 2.5zM146.7 228.4h2.6"/>
<path d="M147.1 236.1h1.8v5h-1.8zM76 248.8h1.8v5h-1.8zM83.6 248.8h1.8v5h-1.8zM146.1 248.8h3.8"/>
<circle cx="158.2" cy="36.7" r="1.27"/>
<circle cx="31.2" cy="41.8" r="1.27"/>
<circle cx="89.6" cy="82.4" r="1.27"/>
<circle cx="122.6" cy="130.7" r="1.27"/>
<circle cx="82" cy="211.9" r="1.27"/>
<circle cx="148" cy="215.8" r="1.27"/>
</g>
<g fill="#800000" stroke="#800000" stroke-width=".21">
<path d="M51.8 186.8l.5-.3 .4-.1v.3l-.7 .2-.3 .4-.1 .5h-.2z" fill-rule="evenodd"/>
<path d="M52.7 186.4a1.37 1.37 0 0 1 1.4 1.4h-.2l-.1-.5-.3-.4-.8-.2z" fill-rule="evenodd"/>
<path d="M54.3 186.8l.5-.3 .5-.1v.3l-.7 .2-.3 .4-.2 .5h-.2z" fill-rule="evenodd"/>
<path d="M55.3 186.4a1.37 1.37 0 0 1 1.4 1.4h-.3l-.1-.5-.3-.4-.7-.2z" fill-rule="evenodd"/>
<path d="M56.8 186.8l.6-.3 .4-.1v.3l-.7 .2-.3 .4-.1 .5h-.3z" fill-rule="evenodd"/>
<path d="M57.8 186.4a1.37 1.37 0 0 1 1.4 1.4h-.2l-.1-.5-.4-.4-.7-.2z" fill-rule="evenodd"/>
<path d="M59.4 186.8l.5-.3 .5-.1v.3l-.7 .2-.3 .4-.2 .5h-.2z" fill-rule="evenodd"/>
<path d="M60.4 186.4a1.37 1.37 0 0 1 1.4 1.4h-.3l-.1-.5-.3-.4-.7-.2z" fill-rule="evenodd"/>
<path d="M84.8 166.5l.5-.3 .5-.1v.2l-.7 .3-.3 .4-.2 .5h-.2z" fill-rule="evenodd"/>
<path d="M85.8 166.1a1.37 1.37 0 0 1 1.4 1.4h-.3l-.1-.5-.3-.4-.7-.3z" fill-rule="evenodd"/>
<path d="M87.3 166.5l.5-.3 .5-.1v.2l-.7 .3-.3 .4-.1 .5h-.3z" fill-rule="evenodd"/>
<path d="M88.3 166.1a1.37 1.37 0 0 1 1.4 1.4h-.2l-.2-.5-.3-.4-.7-.3z" fill-rule="evenodd"/>
<path d="M89.9 166.5l.5-.3 .4-.1v.2l-.7 .3-.3 .4-.1 .5h-.2z" fill-rule="evenodd"/>
<path d="M90.8 166.1a1.37 1.37 0 0 1 1.4 1.4h-.2l-.1-.5-.3-.4-.8-.3z" fill-rule="evenodd"/>
<path d="M92.4 166.5l.5-.3 .5-.1v.2l-.7 .3-.3 .4-.2 .5h-.2z" fill-rule="evenodd"/>
<path d="M93.4 166.1a1.37 1.37 0 0 1 1.4 1.4h-.3l-.1-.5-.3-.4-.7-.3z" fill-rule="evenodd"/>
<circle cx="82" cy="223.4" r=".51"/>
<circle cx="127.7" cy="38" r=".51"/>
</g>
<g fill="#800000" stroke="#800000" stroke-width=".21">
<path d="M87.5 227.4h4.1v.5h-4.1z"/>
<path d="M87.5 226.4h4.1v.5h-4.1z"/>
<path d="M156.1 179.2h4.1v.5h-4.1z"/>
<path d="M156.1 178.2h4.1v.5h-4.1z"/>
<path d="M120.6 138.5h4v.5h-4z"/>
<path d="M120.6 137.5h4v.5h-4z"/>
<path d="M84.5 53h5.1v.7h-5.1z"/>
<path d="M82 45.1h5v.7h-5z"/>
<path d="M110.4 138.5h4.1v.5h-4.1z"/>
<path d="M110.4 137.5h4.1v.5h-4.1z"/>
<path d="M72.7 181.8h3.3v.9h-3.3z"/>
<path d="M136.2 90.4h3.3v.9h-3.3z"/>
<path d="M146.3 90.4h3.3v.9h-3.3z"/>
</g>
<path d="M118.8 50.7h1.3M118.8 48.1h1.3M118.8 45.6h1.3M118.8 53.2h1.3" fill="none" stroke="#800000" stroke-width=".61"/>
<path d="M5.8 7.5h185.4v276.8h-185.4z" fill="none" stroke="#800000" stroke-width=".32"/>
<g fill="#008000" stroke="#008000" stroke-width=".21">
<circle cx="89.6" cy="231" r=".51"/>
<circle cx="82" cy="231" r=".51"/>
<circle cx="102.3" cy="187.8" r=".51"/>
<circle cx="117.5" cy="187.8" r=".51"/>
<circle cx="132.8" cy="187.8" r=".51"/>
<circle cx="66.7" cy="187.8" r=".51"/>
<circle cx="74.3" cy="187.8" r=".51"/>
<circle cx="132.8" cy="142.1" r=".51"/>
<circle cx="122.6" cy="142.1" r=".51"/>
<circle cx="127.7" cy="88.8" r=".51"/>
<circle cx="142.9" cy="106.5" r=".51"/>
<circle cx="148" cy="106.5" r=".51"/>
<circle cx="137.8" cy="106.5" r=".51"/>
<circle cx="94.7" cy="48.1" r=".51"/>
<circle cx="94.7" cy="55.8" r=".51"/>
<circle cx="87" cy="124.3" r=".51"/>
<circle cx="87" cy="109.1" r=".51"/>
<circle cx="87" cy="139.6" r=".51"/>
<circle cx="76.9" cy="256.4" r=".51"/>
<circle cx="84.5" cy="256.4" r=".51"/>
<circle cx="71.8" cy="248.8" r=".51"/>
<circle cx="89.6" cy="223.4" r=".51"/>
<circle cx="79.4" cy="223.4" r=".51"/>
<circle cx="158.2" cy="83.7" r=".51"/>
<circle cx="137.8" cy="83.7" r=".51"/>
<circle cx="148" cy="83.7" r=".51"/>
<circle cx="158.2" cy="167.5" r=".51"/>
<circle cx="74.3" cy="167.5" r=".51"/>
<circle cx="132.8" cy="172.6" r=".51"/>
<circle cx="46.4" cy="180.2" r=".51"/>
<circle cx="79.4" cy="50.7" r=".51"/>
<circle cx="122.6" cy="134.5" r=".51"/>
<circle cx="112.4" cy="134.5" r=".51"/>
<circle cx="38.8" cy="48.1" r=".51"/>
<circle cx="89.6" cy="86.2" r=".51"/>
<circle cx="89.6" cy="101.5" r=".51"/>
<circle cx="89.6" cy="116.7" r=".51"/>
<circle cx="127.7" cy="83.7" r=".51"/>
<circle cx="48.9" cy="48.1" r=".51"/>
<circle cx="48.9" cy="116.7" r=".51"/>
<circle cx="48.9" cy="101.5" r=".51"/>
<circle cx="48.9" cy="86.2" r=".51"/>
<circle cx="46.4" cy="119.2" r=".51"/>
<circle cx="46.4" cy="104" r=".51"/>
<circle cx="46.4" cy="88.8" r=".51"/>
<circle cx="84.5" cy="241.1" r=".51"/>
<circle cx="76.9" cy="243.7" r=".51"/>
</g>
<g fill="none" stroke="#008000" stroke-width=".21">
<path d="M132.8 38h2.5v5.1h7.6M31.2 45.6v2.5h7.6v-2.5M48.9 45.6v2.5h7.7M51.5 50.7h5.1M66.7 48.1h12.7v2.6M71.8 43.1h7.6M71.8 55.8h10.2M84.5 48.1v2.6h-17.8M89.6 43.1h5.1v15.2M92.1 55.8h2.6M94.7 48.1h-7.7v2.6M125.1 48.1h2.6"/>
<path d="M125.1 50.7h33.1M125.1 53.2h2.6M127.7 40.5v5.1h-2.6M158.2 40.5v2.6h-5.1M158.2 78.6v15.2M36.2 93.8h7.7v12.7h7.6M36.2 88.8h15.3M36.2 86.2h15.3M36.2 98.9h2.6v38.1h12.7M36.2 96.4h5.1v25.4h10.2M36.2 91.3h15.3M46.4 88.8v45.7h5.1"/>
<path d="M48.9 86.2v45.7h2.6M84.5 86.2h5.1v45.7h-5.1M84.5 93.8h2.5v45.8h-2.5M125.1 86.2h2.6v20.3h30.5v-7.6M125.1 88.8h2.6M127.7 81.2v2.5h-2.6M137.8 81.2v5M137.8 93.8v12.7M137.8 83.7h20.4M148 83.7v2.5M148 93.8v12.7M46.4 119.2h5.1"/>
<path d="M46.4 104h5.1M48.9 101.5h2.6M48.9 116.7h2.6M84.5 109.1h2.5M84.5 101.5h5.1M84.5 116.7h5.1M84.5 124.3h2.5M112.4 134.5h40.7M150.5 139.6h2.6M150.5 129.4h2.6M150.5 137h2.6M150.5 126.9h2.6"/>
<path d="M153.1 131.9h-20.3v10.2h-20.4M150.5 142.1h2.6M150.5 144.6h2.6M48.9 175.1h17.8v12.7M48.9 172.6h7.7M48.9 170h7.7M48.9 167.5h33.1M74.3 167.5v10.2M97.2 167.5h7.6M104.8 172.6h-2.5v5.1M117.5 177.7v10.1M130.2 172.6h5.1"/>
<path d="M130.2 167.5h30.5M132.8 172.6v5.1M158.2 167.5v7.6M43.9 180.2h2.5v7.6h2.5M74.3 185.3v2.5M102.3 187.8v2.6M158.2 182.7v5.1h-94M82 215.8v2.5M148 219.6v3.8M56.6 228.4v2.6h33M56.6 223.4h43.1M56.6 233.5h27.9v12.7"/>
<path d="M56.6 238.6h20.3v7.6M82 228.4v2.6M148 231v2.5M56.6 243.7h15.2v12.7h17.8v-10.2h10.1M56.6 248.8h15.2M76.9 243.7h22.8M84.5 241.1h15.2M148 243.7v2.5"/>
</g>
<g font-size="7.2" fill="#800000">
<text x="41.3" y="30.4">Reset Button</text>
<text x="120.1" y="30.4">Debug UART</text>
<text x="117.5" y="71">Power Supply</text>
<text x="28.6" y="76.1">Game Pad Controls</text>
<text x="107.4" y="124.3">MicroSD</text>
<text x="82" y="159.9">USB Host</text>
<text x="23.5" y="205.6">Composite Video and Audio</text>
<text x="125.1" y="205.6">Power Led</text>
</g>
<g font-size="2.5" fill="#505050">
<text x="122.6" y="35.9">BAT54C</text>
<text x="122.6" y="33.7">D4</text>
<text x="149.3" y="34.2">VDDIO_P(3.3V)</text>
<text x="22.3" y="39.2">VDDIO_P(3.3V) S2</text>
<text x="47" y="41.8">DTS-6</text>
<text x="80.1" y="39.9">BC846B</text>
<text x="115" y="41.8">U_DEBUG</text>
<text x="144.2" y="41.6">R12</text>
<text x="54" y="47.9">R10</text>
<text x="65.5" y="47.6">2.2K</text>
<text x="82.6" y="42.4">T2</text>
<text x="144.2" y="46.4">4.7K</text>
<text x="54" y="50.4">R11</text>
<text x="65.5" y="50.2">2.2K</text>
<text x="48.9" y="55.7">GND</text>
<text x="85.1" y="58.2">T1</text>
<text x="115" y="58.3">HN1X4</text>
<text x="155.6" y="55.7">GND</text>
<text x="82.6" y="60.7">BC846B</text>
<text x="130.2" y="74.8">S3</text>
<text x="135.9" y="77.3">DTS-6</text>
<text x="56.6" y="83.7">PAD</text>
<text x="80.7" y="79.9">VDDIO_P(3.3V)</text>
<text x="112.4" y="81.1">U$19</text>
<text x="155.6" y="81.1" transform="rotate(-90 155.6 81.1)">+5V</text>
<text x="139" y="88.3">U$21</text>
<text x="149.1" y="88.3">U$22</text>
<text x="112.4" y="91.3">CON_JACK</text>
<text x="139" y="93.4">220uF</text>
<text x="149.1" y="93.4">220uF</text>
<text x="56.6" y="98.9">PAD</text>
<text x="162.8" y="101.5" transform="rotate(-90 162.8 101.5)">SMBJ6.0A</text>
<text x="165.5" y="106.5" transform="rotate(-90 165.5 106.5)">DIODE-ZENERSMB</text>
<text x="140.4" y="111.6">GND</text>
<text x="56.6" y="114.2">PAD</text>
<text x="156.9" y="123">MICRO</text>
<text x="156.9" y="120.5">SD</text>
<text x="56.6" y="129.4">PAD</text>
<text x="113.7" y="128.1">VDDIO_P(3.3V)</text>
<text x="114" y="136.6">C32</text>
<text x="124.1" y="136.6">C36</text>
<text x="114" y="141.7">1uF</text>
<text x="124.1" y="141.7">0.1uF</text>
<text x="84.5" y="144.6">GND</text>
<text x="130.2" y="147.2">GND</text>
<text x="36.6" y="167">U$18</text>
<text x="48.9" y="167.1">+5V_HOST_PWR</text>
<text x="88.3" y="165">L3</text>
<text x="109.3" y="164.3">SY6280</text>
<text x="123.2" y="164.3">U3</text>
<text x="158.2" y="165">+5V</text>
<text x="82" y="171.3">FB0805/600R/2A</text>
<text x="30.5" y="178.4">USB_CON</text>
<text x="75.5" y="179.7">U$20</text>
<text x="159.7" y="177.3">C34</text>
<text x="55.3" y="185.3">L4</text>
<text x="75.5" y="184.8">100uF/16V/LOWESR/105C</text>
<text x="159.7" y="182.3">0.1uF</text>
<text x="48.9" y="191.6">FB0805/600R/200mA</text>
<text x="100.8" y="186.5" transform="rotate(-90 100.8 186.5)">R5</text>
<text x="105.6" y="186.5" transform="rotate(-90 105.6 186.5)">10K</text>
<text x="131.3" y="186.5" transform="rotate(-90 131.3 186.5)">R6</text>
<text x="136.1" y="186.5" transform="rotate(-90 136.1 186.5)">10K</text>
<text x="73.1" y="209.4">VDDIO_P(3.3V)</text>
<text x="139.1" y="213.2">VDDIO_P(3.3V)</text>
<text x="84.5" y="220.8">BAT54S</text>
<text x="84.5" y="218.3">D2</text>
<text x="91.1" y="225.5">C33</text>
<text x="91.1" y="230.6">47pF</text>
<text x="151.6" y="230.5" transform="rotate(-90 151.6 230.5)">LED1</text>
<text x="153.7" y="230.5" transform="rotate(-90 153.7 230.5)">3W</text>
<text x="87" y="236.1">GND</text>
<text x="146.5" y="242.4" transform="rotate(-90 146.5 242.4)">R8</text>
<text x="151.3" y="242.4" transform="rotate(-90 151.3 242.4)">2.2K</text>
<text x="145.5" y="251.3">GND</text>
<text x="75.4" y="255.1" transform="rotate(-90 75.4 255.1)">R3</text>
<text x="80.2" y="255.1" transform="rotate(-90 80.2 255.1)">120R</text>
<text x="83" y="255.1" transform="rotate(-90 83 255.1)">R9</text>
<text x="87.8" y="255.1" transform="rotate(-90 87.8 255.1)">120R</text>
</g>
<g font-size="2.5" fill="#f0f">
<text x="83.2" y="176.4">Iset = 6800/R3</text>
<text x="83.2" y="180.2">Iset = 680mA</text>
</g>
<g font-size="2.1" fill="#505050">
<text x="39.8" y="45.2">1</text>
<text x="39.8" y="47.8">2</text>
<text x="46.8" y="45.2">3</text>
<text x="46.8" y="47.8">4</text>
<text x="122.4" y="45.2">1</text>
<text x="122.4" y="47.8">2</text>
<text x="122.4" y="50.3">3</text>
<text x="122.4" y="52.9">4</text>
<text x="122.4" y="83.3">1</text>
<text x="128.7" y="80.8">1</text>
<text x="128.7" y="83.3">2</text>
<text x="135.7" y="80.8">3</text>
<text x="135.7" y="83.3">4</text>
<text x="53" y="88.4">2</text>
<text x="53" y="85.9">1</text>
<text x="58.9" y="89.5">LATCH</text>
<text x="58.9" y="87">CLOCK</text>
<text x="69" y="87">POWER</text>
<text x="81.8" y="85.9">5</text>
<text x="122.4" y="85.9">2</text>
<text x="122.4" y="88.4">3</text>
<text x="53" y="90.9">3</text>
<text x="58.9" y="92.1">DATA</text>
<text x="67.6" y="94.6">GROUND</text>
<text x="81.8" y="93.5">4</text>
<text x="53" y="101.1">1</text>
<text x="81.8" y="101.1">5</text>
<text x="53" y="106.2">3</text>
<text x="53" y="103.6">2</text>
<text x="58.9" y="107.3">DATA</text>
<text x="58.9" y="104.8">LATCH</text>
<text x="58.9" y="102.2">CLOCK</text>
<text x="69" y="102.2">POWER</text>
<text x="67.6" y="109.8">GROUND</text>
<text x="81.8" y="108.7">4</text>
<text x="53" y="118.9">2</text>
<text x="53" y="116.3">1</text>
<text x="58.9" y="120">LATCH</text>
<text x="58.9" y="117.5">CLOCK</text>
<text x="69" y="117.5">POWER</text>
<text x="81.8" y="116.3">5</text>
<text x="53" y="121.4">3</text>
<text x="58.9" y="122.5">DATA</text>
<text x="67.6" y="125.1">GROUND</text>
<text x="81.8" y="124">4</text>
<text x="53" y="131.6">1</text>
<text x="81.8" y="131.6">5</text>
<text x="154.1" y="126.5">2</text>
<text x="154.1" y="129">3</text>
<text x="154.1" y="131.6">6</text>
<text x="158" y="127.6">CD/DAT3/CS</text>
<text x="158" y="130.2">CMD/DI</text>
<text x="53" y="136.7">3</text>
<text x="53" y="134.1">2</text>
<text x="58.9" y="137.8">DATA</text>
<text x="58.9" y="135.2">LATCH</text>
<text x="58.9" y="132.7">CLOCK</text>
<text x="69" y="132.7">POWER</text>
<text x="154.1" y="134.1">4</text>
<text x="154.1" y="136.7">5</text>
<text x="158" y="132.7">VSS</text>
<text x="158" y="135.2">VDD</text>
<text x="158" y="137.8">CLK/SCLK</text>
<text x="67.6" y="140.3">GROUND</text>
<text x="81.8" y="139.2">4</text>
<text x="154.1" y="139.2">7</text>
<text x="154.1" y="141.7">8</text>
<text x="158" y="140.3">DAT0/DO</text>
<text x="158" y="142.9">DAT1/RES</text>
<text x="154.1" y="144.3">1</text>
<text x="158" y="145.4">DAT2/RES</text>
<text x="46.8" y="167.1">1</text>
<text x="105.8" y="167.1">1</text>
<text x="128" y="167.1">5</text>
<text x="46.8" y="169.7">2</text>
<text x="46.8" y="172.2">3</text>
<text x="105.8" y="172.2">3</text>
<text x="109.7" y="168.3">OUT</text>
<text x="109.7" y="173.3">ISET</text>
<text x="118.3" y="172.8" transform="rotate(-90 118.3 172.8)">GND</text>
<text x="122.4" y="173.3">EN</text>
<text x="123.2" y="168.3">IN</text>
<text x="128" y="172.2">4</text>
<text x="46.8" y="174.8">4</text>
<text x="117.2" y="176.6" transform="rotate(-90 117.2 176.6)">2</text>
<text x="36.8" y="224.1">VIDEO_OUT</text>
<text x="53.8" y="223">VIDEO_OUT</text>
<text x="30.9" y="229.2">VIDEO_OUT_GND</text>
<text x="53.8" y="233.2">AUDIO_R</text>
<text x="53.8" y="228.1">VIDEO_OUT_GND</text>
<text x="39.6" y="234.3">AUDIO_R</text>
<text x="40" y="239.4">AUDIO_L</text>
<text x="53.8" y="238.2">AUDIO_L</text>
<text x="33.7" y="244.4">AUDIO_R_GND</text>
<text x="53.8" y="243.3">AUDIO_R_GND</text>
<text x="34.1" y="249.5">AUDIO_L_GND</text>
<text x="53.8" y="248.4">AUDIO_L_GND</text>
</g>
<g font-size="1.8" fill="#505050">
<text x="25.3" y="86.9">GP_CLOCK</text>
<text x="25.6" y="89.4">GP_LATCH</text>
<text x="24.7" y="94.5">GP_DATA_3</text>
<text x="24.7" y="91.9">GP_DATA_4</text>
<text x="24.7" y="99.6">GP_DATA_1</text>
<text x="24.7" y="97">GP_DATA_2</text>
</g>
<g font-size="1.8" fill="#800000">
<text x="137.3" y="88.4" transform="rotate(-90 137.3 88.4)">+</text>
<text x="147.4" y="88.4" transform="rotate(-90 147.4 88.4)">+</text>
<text x="41.2" y="174" transform="rotate(-90 41.2 174)">USB</text>
<text x="73.8" y="179.8" transform="rotate(-90 73.8 179.8)">+</text>
<text x="28.6" y="217">RCA_CONNECTOR</text>
</g>
<g font-size="1.1" fill="#800000">
<text x="77.5" y="34.8">Place T1 and T2 as close as</text>
<text x="82" y="36.7">possible to Q1</text>
</g>
</svg>
